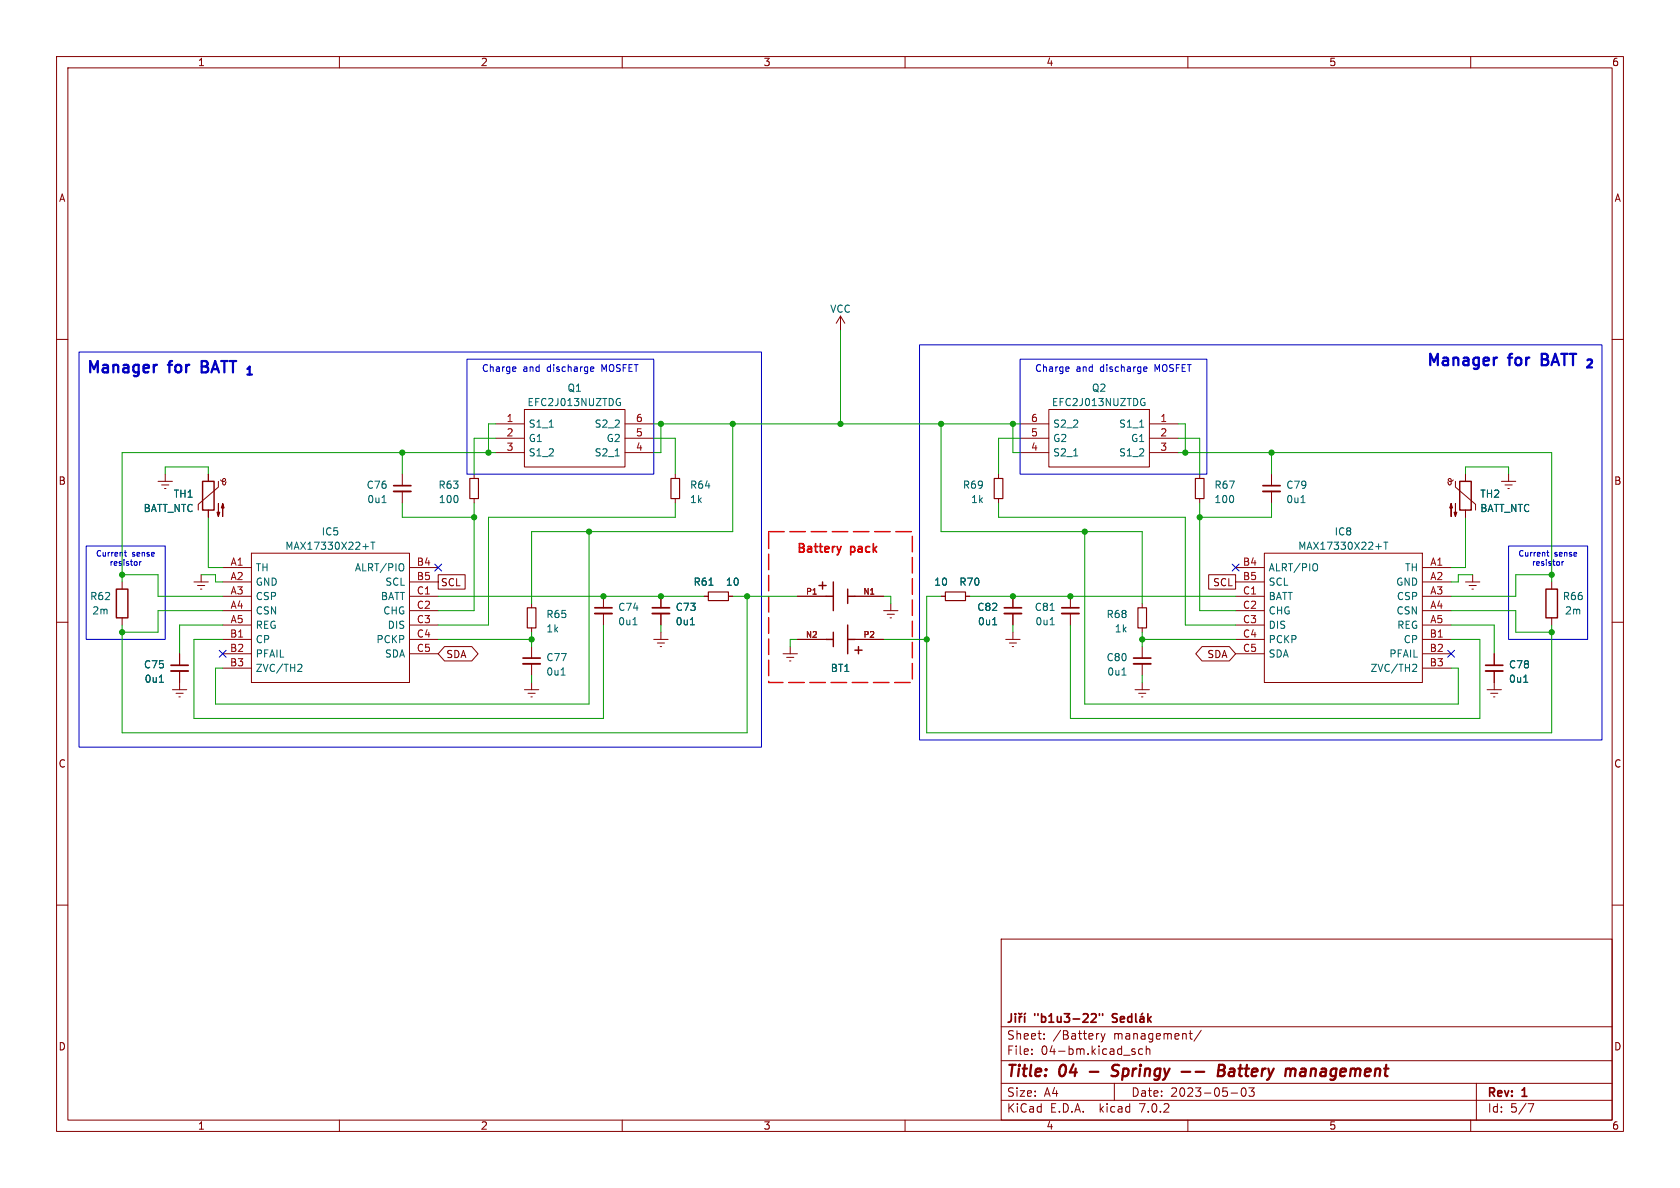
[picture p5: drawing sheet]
<svg xmlns="http://www.w3.org/2000/svg" width="297mm" height="210mm" viewBox="0 0 297 210" stroke-linecap="round" stroke-linejoin="round" font-family="sans-serif">
<g fill="none" stroke="#840000" stroke-width=".18">
<path d="M10 10h277v190h-277zM12 12h273v186h-273zM60 10v2M110 10v2M160 10v2M210 10v2M260 10v2M10 60h2M148.6 55.9l-.8 1.3M148.6 55.9v2.5M148.6 55.9l.8 1.3M285 60h2"/>
<path d="M87.6 74.9h5.1M87.6 77.5h5.1M92.7 72.4h17.8v10.2h-17.8zM110.5 74.9h5.1M110.5 77.5h5.1M180.3 74.9h5.1M180.3 77.5h5.1M185.4 72.4h17.8v10.2h-17.8zM203.2 74.9h5.1M203.2 77.5h5.1M27.9 85.1h2.6M28.6 85.7h1.2"/>
<path d="M29.1 86.4h.2M29.2 83.8v1.3M36.8 83.8v1.3M36.8 90.2v1.2M38.6 85.1v1l-3.5 3.1v1M39 84.8l.3 .3h.3l.2-.1v-.3l-.2-.1-.2 .2v.7l.1 .2 .3-.1 .2-.4M44.4 97.8h28v22.9h-28zM71.1 83.8v2.1M71.1 86.9v2M83.8 83.8v.8M83.8 88.1v.8M87.6 80h5.1"/>
<path d="M110.5 80h5.1M119.4 83.8v.8M119.4 88.1v.8M176.5 83.8v.8M176.5 88.1v.8M180.3 80h5.1M203.2 80h5.1M212.1 83.8v.8M212.1 88.1v.8M223.5 97.8h28v22.9h-28zM224.8 83.8v2.1M224.8 86.9v2"/>
<path d="M256.9 84.8l-.2 .3h-.3l-.3-.1v-.3l.2-.1 .2 .2v.7l-.1 .2h-.3l-.2-.5M257.3 85.1v1l3.6 3.1v1M259.1 83.8v1.3M259.1 90.2v1.2M265.4 85.1h2.6M266.1 85.7h1.2M266.6 86.4h.2M266.7 83.8v1.3M10 110h2M21.6 102.9v1.2M21.6 109.2v1.3M31.7 115.6v2"/>
<path d="M31.7 118.6v3.3M34.3 102.9h2.5M34.9 103.5h1.3M35.4 104.1h.3M35.6 101.6v1.3M39.4 105.4h5M39.4 102.9h5M39.4 100.3h5M39.4 108h5M39.4 110.5h5M39.4 113h5M39.4 115.6h5"/>
<path d="M39.4 118.1h5M72.4 105.4h5.1M72.4 102.9h5.1M72.4 100.3h5.1M72.4 108h5.1M72.4 110.5h5.1M72.4 113h5.1M72.4 115.6h5.1M77.5 101.6h4.7v2.5h-4.7zM78.6 114.3h4.8l1.1 1.3-1.1 1.2h-4.8l-1.1-1.2zM94 106.7v.7M94 111v.8"/>
<path d="M94 114.3v2M94 117.3v2.1M106.7 105.4v2M106.7 108.5v2M115.6 113h2.5M116.2 113.7h1.3M116.7 114.3h.3M116.8 105.4v2M116.8 108.5v2M116.8 111.8v1.2M124.5 105.4h.7M128.8 105.4h.7"/>
<path d="M138.4 115.6h2.6M139.1 116.2h1.2M139.6 116.8h.2M139.7 114.3v1.3M141 105.4h5M141 113h5M151.1 105.4h5.1M151.1 113h5.1M156.2 108h2.5M156.8 108.6h1.3M157.4 109.2h.2M157.5 106.7v1.3"/>
<path d="M166.4 105.4h.7M170.7 105.4h.7M177.8 113h2.5M178.4 113.7h1.3M178.9 114.3h.3M179.1 105.4v2M179.1 108.5v2M179.1 111.8v1.2M189.2 105.4v2M189.2 108.5v2M201.9 106.7v.7M201.9 111v.8"/>
<path d="M201.9 114.3v2M201.9 117.3v2.1M212.5 114.3h4.8l1.1 1.3-1.1 1.2h-4.8l-1.1-1.2zM213.7 101.6h4.7v2.5h-4.7zM218.4 105.4h5.1M218.4 102.9h5.1M218.4 100.3h5.1M218.4 108h5.1M218.4 110.5h5.1M218.4 113h5.1M218.4 115.6h5.1M251.5 105.4h5"/>
<path d="M251.5 102.9h5M251.5 100.3h5M251.5 108h5M251.5 110.5h5M251.5 113h5M251.5 115.6h5M251.5 118.1h5M259.1 102.9h2.5M259.7 103.5h1.3M260.2 104.1h.3M260.3 101.6v1.3M264.2 115.6v2"/>
<path d="M264.2 118.6v3.3M274.3 102.9v1.2M274.3 109.2v1.3M285 110h2M30.5 121.9h2.5M31.1 122.6h1.3M31.6 123.2h.3M92.7 121.9h2.5M93.3 122.6h1.3M93.9 123.2h.2M94 120.7v1.2M200.7 121.9h2.5"/>
<path d="M201.3 122.6h1.3M201.8 123.2h.3M201.9 120.7v1.2M262.9 121.9h2.5M263.5 122.6h1.3M264 123.2h.3M10 160h2M285 160h2M177 166h108v32h-108zM60 198v2M110 198v2M160 198v2"/>
<path d="M177 194.5h108M177 191.5h108M177 187.5h108M177 181.5h108M182.4 186.3v.1M182.4 185.5v.1M184.6 183.6v.1M184.6 182.8v.1M194.3 182.7l-.3 .1M194.6 182.7l.4 1M195 183.7l-.1 .4-.3 .1M195.4 182.7l-.4 1"/>
<path d="M197 191.5v3M200.3 185.9l.3 .1 .1 .2-.2 .2h-.3M200.3 185.4l.3 .1M202 185.5l-.4-.1-.3 .3v.4l.1 .2h.6M202.6 185.5l.3-.1 .3 .1 .1 .9M202.6 184.9v1.5M210 198v2M210.2 182.7h.6M210.4 182.2v1.3l.4 .2M212.4 182.1l-1.3 2M217.6 193.2h1.2M219.6 192.4a1 1 0 0 0 .2 1.4 .81 .81 0 0 0 .6-.6 .81 .81 0 0 0-.3-.8"/>
<path d="M221.7 192.3l-.5 .6 .4 .1v.7l-.2 .1h-.4l-.2-.1M260 198v2M261 191.5v6.5M270.1 195.1h1l-.6 1.5"/>
</g>
<path d="M196.5 190.1l.7 .1M197.6 188.2l-.7 .1a.46 .46 0 0 0-.3 .5 .46 .46 0 0 0 .4 .4l.3 .1M208.9 189.5h1.5M211.4 189.5h1.5M215.4 189.2h.7M215.5 188.2h.7a.49 .49 0 0 1 .3 .6 .49 .49 0 0 1-.4 .4l.2 .1a.58 .58 0 0 1-.3 .9h-.7zM228.5 188.9l.5 .1 .1 .2-.2 1" fill="none" stroke="#840000" stroke-width=".4"/>
<g fill="none" stroke="#840000" stroke-width=".3">
<path d="M69.6 85.9h3M223.3 85.9h3M30.2 117.6h3.1M92.5 116.3h3M105.2 107.4h3M115.3 107.4h3.1M177.5 107.4h3.1M187.7 107.4h3.1M200.4 116.3h3.1M262.6 117.6h3.1M178.8 179.2v1.1a.48 .48 0 0 1-.6 .4M179.5 179.2v.1"/>
<path d="M179.5 179.7v1M180.1 179.1l.3 .2 .2-.2M180.2 179.7v1M180.6 179.7l-.2 .1-.2 .2M181.1 179.7v1M181.3 179.1l-.2 .2M193.1 179.2l.5 .1 .2 .3-.9 1.1h.9M194.4 179.2v.3M194.9 179.2v.3M197.5 179.3l-.6-.1-.2 .1v.5l.7 .3 .1 .3-.3 .3-.6-.1M200.1 179.8l-.5-.1-.2 .3v.4l.1 .2h.6M200.1 179.2v1.5"/>
<path d="M200.8 179.2v1.3l.2 .2M201.6 179.8h.5l.1 .9M202 179.1l-.2 .2M202.9 179.2v1.5M203.5 179.7l-.6 .6M198.1 180.2l.7-.1-.1-.3-.4-.1-.2 .2v.7h.6M202.2 180.1h-.5a.29 .29 0 0 0-.2 .3 .29 .29 0 0 0 .2 .3l.5-.1M203.1 180.1l.4 .6"/>
</g>
<g fill="none" stroke="#840000" stroke-width=".25">
<path d="M35.8 85.1h2v5.1h-2zM258.1 85.1h2v5.1h-2zM20.6 104.1h2v5.1h-2zM144.8 103.5h1.2M145.4 102.9v1.2M146 113h1.3M146 105.4h1.3M147.3 102.9v5.1M147.3 111.8v2.5M149.9 113h1.2M149.9 105.4h1.2M149.9 104.1v2.6"/>
<path d="M149.9 110.5v5.1M151.1 114.9h1.3M151.8 114.3v1.3M273.3 104.1h2v5.1h-2z"/>
</g>
<g fill="#840000" stroke="#840000" stroke-width=".18">
<path d="M256.5 89l.3 .8h-.5l.2-.8v2.3z"/>
<path d="M257.3 89v2.3l-.3-.7h.6l-.3 .7z"/>
<path d="M39.4 89l.2 .8h-.5l.3-.8v2.3z"/>
<path d="M38.6 89v2.3l-.2-.7h.5l-.3 .7z"/>
</g>
<path d="M69.6 86.9h3M223.3 86.9h3M30.2 118.6h3.1M92.5 117.3h3M105.2 108.5h3M115.3 108.5h3.1M177.5 108.5h3.1M187.7 108.5h3.1M200.4 117.3h3.1M262.6 118.6h3.1" fill="none" stroke="#840000" stroke-width=".33"/>
<g fill="none" stroke="#006464" stroke-width=".18">
<path d="M109.3 70.4l.3 .1M109.5 71.2h.2v.4l-.4 .1M201.5 75.5h.7M202.1 70.4l.3 .1M202.2 71.2h.2v.4l-.3 .1M64.2 96.6h.9M65.6 95.8h.7M65.9 95.8v1.3M67.5 88.9h.8M71.2 99.7a.9 .9 0 0 1 0 1.2M108.8 80.6h.7M230 88.9h.7"/>
<path d="M232.9 99.8v.9M243.2 96.6h1M244.6 95.8h.8M245 95.8v1.3M52.8 117.4l.5 .1 .1 .3-.8 .9h.8M99.2 119.3h.7M111.9 110.4h.7M122.1 110.4h.7M175.5 110.4h.7M185.7 110.4h.7M198.4 119.3h.7M249.9 117.4l.4 .1 .2 .3-.8 .9h.8"/>
<path d="M28.2 120.6h.7M269.4 120.6h.7"/>
</g>
<path d="M83.1 84.6h1.5v3.5h-1.5zM118.6 84.6h1.5v3.5h-1.5zM175.8 84.6h1.5v3.5h-1.5zM211.3 84.6h1.6v3.5h-1.6zM93.2 107.4h1.5v3.6h-1.5zM125.2 104.6h3.6v1.6h-3.6zM167.1 104.6h3.6v1.6h-3.6zM201.2 107.4h1.5v3.6h-1.5z" fill="none" stroke="#840000" stroke-width=".2"/>
<g fill="none" stroke="#0000c2" stroke-width=".18">
<path d="M14 62.2h120.6v69.9h-120.6zM82.5 63.5h33.1v20.3h-33.1zM91 64.9l.2 .2-.6 .2M91.1 65.6l-.1 .1M104.5 65.6h.4M104.5 64.9h.3l.2 .2-.6 .2M162.6 61h120.6v69.8h-120.6zM180.3 63.5h33.1v20.3h-33.1zM188.8 64.9l.2 .2-.6 .2M188.9 65.6l-.1 .1M202.3 65.6h.4M202.3 64.9h.3l.2 .2-.6 .2"/>
<path d="M15.2 96.5h14v16.5h-14zM22 97.7h.4M22.1 97.3v.9l.3 .1M24.7 99.3v.6M25 99.3l-.3 .2M266.7 96.5h14v16.5h-14zM273.4 97.7h.4M273.6 97.3v.9l.2 .1M276.1 99.3v.6M276.4 99.3l-.3 .2"/>
</g>
<path d="M264.1 63.2v1.4M264.7 63.2a.51 .51 0 0 0-.6 .4" fill="none" stroke="#0000c2" stroke-width=".4"/>
<path d="M135.9 94h25.4v26.7h-25.4v-26.7" fill="none" stroke="#f00" stroke-width=".25" stroke-dasharray="2.7 1"/>
<g fill="none" stroke="#009600" stroke-width=".18">
<path d="M148.6 58.4v16.5M87.6 74.9h-1.2v5.1M87.6 77.5h-3.8v6.3M115.6 74.9h64.7M115.6 77.5h3.8v6.3M116.8 74.9v5.1h-1.2M129.5 74.9v19.1h-35.5v12.7M166.4 74.9v19.1h35.5v12.7M179.1 74.9v5.1h1.2M180.3 77.5h-3.8v6.3M208.3 74.9h1.2v5.1M208.3 77.5h3.8v6.3"/>
<path d="M29.2 83.8v-1.2h7.6v1.2M36.8 91.4v8.9h2.6M71.1 88.9v2.5h12.7M71.1 80v3.8M83.8 88.9v19.1h-6.3M87.6 80h-66v22.9M104.1 94v30.5h-66v-6.4h1.3M119.4 88.9v2.5h-33v19.1h-8.9M176.5 88.9v2.5h33v19.1h8.9M191.8 94v30.5h66v-6.4h-1.3M208.3 80h66v22.9M212.1 88.9v19.1h6.3"/>
<path d="M224.8 88.9v2.5h-12.7M224.8 80v3.8M259.1 83.8v-1.2h7.6v1.2M259.1 91.4v8.9h-2.6M21.6 101.6h6.3v3.8h11.5M35.6 101.6h2.5v1.3h1.3M39.4 110.5h-7.7v5.1M39.4 108h-11.5v3.8h-6.3M77.5 105.4h47M77.5 113h16.5M94 111.8v2.5M94 119.4v1.3"/>
<path d="M106.7 110.5v16.5h-72.4v-14h5.1M116.8 110.5v1.3M129.5 105.4h11.5M132.1 105.4v24.1h-110.5v-19M141 113h-1.3v1.3M156.2 105.4h1.3v1.3M156.2 113h7.6M166.4 105.4h-2.6v24.1h110.5v-19M171.4 105.4h47M179.1 110.5v1.3M189.2 110.5v16.5h72.4v-14h-5.1M201.9 113h16.5"/>
<path d="M201.9 111.8v2.5M201.9 119.4v1.3M256.5 110.5h7.7v5.1M256.5 108h11.5v3.8h6.3M260.3 101.6h-2.5v1.3h-1.3M274.3 101.6h-6.3v3.8h-11.5"/>
</g>
<path d="M76.9 99.7l1.2 1.2M78.1 99.7l-1.2 1.2M217.8 99.7l1.2 1.2M219 99.7l-1.2 1.2M38.8 115l1.2 1.2M40 115l-1.2 1.2M255.9 115l1.2 1.2M257.1 115l-1.2 1.2" fill="none" stroke="#000084" stroke-width=".18"/>
<g fill="#009600" stroke="#009600" stroke-width=".18">
<circle cx="274.3" cy="111.8" r=".46"/>
<circle cx="274.3" cy="101.6" r=".46"/>
<circle cx="179.1" cy="74.9" r=".46"/>
<circle cx="94" cy="113" r=".46"/>
<circle cx="83.8" cy="91.4" r=".46"/>
<circle cx="86.4" cy="80" r=".46"/>
<circle cx="163.8" cy="113" r=".46"/>
<circle cx="132.1" cy="105.4" r=".46"/>
<circle cx="179.1" cy="105.4" r=".46"/>
<circle cx="189.2" cy="105.4" r=".46"/>
<circle cx="148.6" cy="74.9" r=".46"/>
<circle cx="166.4" cy="74.9" r=".46"/>
<circle cx="71.1" cy="80" r=".46"/>
<circle cx="201.9" cy="113" r=".46"/>
<circle cx="209.5" cy="80" r=".46"/>
<circle cx="212.1" cy="91.4" r=".46"/>
<circle cx="191.8" cy="94" r=".46"/>
<circle cx="224.8" cy="80" r=".46"/>
<circle cx="21.6" cy="101.6" r=".46"/>
<circle cx="21.6" cy="111.8" r=".46"/>
<circle cx="129.5" cy="74.9" r=".46"/>
<circle cx="116.8" cy="74.9" r=".46"/>
<circle cx="116.8" cy="105.4" r=".46"/>
<circle cx="104.1" cy="94" r=".46"/>
<circle cx="106.7" cy="105.4" r=".46"/>
</g>
<g font-size="2.8" fill="#0000c2">
<text x="251.7" y="65.5">Manager</text>
<text x="266.3" y="65.5">for</text>
<text x="272.6" y="65.5">BATT _{2}</text>
<text x="15.5" y="66.7">Manager</text>
<text x="30.1" y="66.7">for</text>
<text x="36.4" y="66.7">BATT _{1}</text>
</g>
<g font-size="2.8" fill="#840000">
<text x="178" y="190.8">Title:</text>
<text x="187.4" y="190.8">04</text>
<text x="193.3" y="190.8">-</text>
<text x="197.9" y="190.8">Springy</text>
<text x="217.8" y="190.8">Battery</text>
<text x="230.3" y="190.8">management</text>
</g>
<g font-size="2.1" fill="#f00">
<text x="141" y="97.8">Battery</text>
<text x="150.5" y="97.8">pack</text>
</g>
<g font-size="2.1" fill="#840000">
<text x="178" y="183.9">Sheet:</text>
<text x="183.1" y="181.1">&quot;b1u3-22&quot;</text>
<text x="186.2" y="183.9">/Battery</text>
<text x="196.9" y="183.9">management/</text>
<text x="178" y="186.6">File:</text>
<text x="184" y="186.6">04-bm.kicad_sch</text>
<text x="178" y="196.8">KiCad</text>
<text x="178" y="194">Size:</text>
<text x="184.6" y="194">A4</text>
<text x="185.7" y="196.8">E.D.A.</text>
<text x="194.4" y="196.8">kicad</text>
<text x="200" y="194">Date:</text>
<text x="201.5" y="196.8">7.0.2</text>
<text x="206.9" y="194">2023-05-03</text>
<text x="263" y="194.2">Rev:</text>
<text x="263" y="196.8">Id:</text>
<text x="267" y="196.8">5/7</text>
<text x="269.2" y="194.2">1</text>
</g>
<g font-size="1.8" fill="#840000">
<text x="35" y="11.8">1</text>
<text x="85" y="11.8">2</text>
<text x="135" y="11.8">3</text>
<text x="185" y="11.8">4</text>
<text x="235" y="11.8">5</text>
<text x="285" y="11.8">6</text>
<text x="10.4" y="35.8">A</text>
<text x="285.4" y="35.8">A</text>
<text x="10.3" y="85.8">B</text>
<text x="285.3" y="85.8">B</text>
<text x="77.9" y="103.8">SCL</text>
<text x="214.3" y="103.8">SCL</text>
<text x="78.9" y="116.5">SDA</text>
<text x="213.3" y="116.5">SDA</text>
<text x="10.3" y="135.8">C</text>
<text x="285.3" y="135.8">C</text>
<text x="10.3" y="185.8">D</text>
<text x="285.3" y="185.8">D</text>
<text x="35" y="199.8">1</text>
<text x="85" y="199.8">2</text>
<text x="135" y="199.8">3</text>
<text x="185" y="199.8">4</text>
<text x="235" y="199.8">5</text>
<text x="285" y="199.8">6</text>
</g>
<g font-size="1.8" fill="#006464">
<text x="146.7" y="55.4">VCC</text>
<text x="93.2" y="71.9">EFC2J013NUZTDG</text>
<text x="100.3" y="69.4">Q1</text>
<text x="185.9" y="71.9">EFC2J013NUZTDG</text>
<text x="193" y="69.4">Q2</text>
<text x="93.5" y="75.8">S1_1</text>
<text x="105" y="75.8">S2_2</text>
<text x="186.2" y="75.8">S2_2</text>
<text x="197.7" y="75.8">S1_1</text>
<text x="93.5" y="78.3">G1</text>
<text x="93.5" y="80.8">S1_2</text>
<text x="105" y="80.8">S2_1</text>
<text x="107.1" y="78.3">G2</text>
<text x="186.2" y="80.8">S2_1</text>
<text x="186.2" y="78.3">G2</text>
<text x="197.7" y="80.8">S1_2</text>
<text x="199.8" y="78.3">G1</text>
<text x="30.6" y="88.1">TH1</text>
<text x="64.8" y="86.6">C76</text>
<text x="64.9" y="89.1">0u1</text>
<text x="77.5" y="86.6">R63</text>
<text x="77.5" y="89.1">100</text>
<text x="121.9" y="86.6">R64</text>
<text x="121.9" y="89.1">1k</text>
<text x="170.2" y="86.6">R69</text>
<text x="171.6" y="89.1">1k</text>
<text x="214.6" y="86.6">R67</text>
<text x="214.6" y="89.1">100</text>
<text x="227.3" y="86.6">C79</text>
<text x="227.3" y="89.1">0u1</text>
<text x="261.6" y="88.1">TH2</text>
<text x="25.3" y="90.7">BATT_NTC</text>
<text x="56.8" y="94.8">IC5</text>
<text x="235.9" y="94.8">IC8</text>
<text x="261.6" y="90.7">BATT_NTC</text>
<text x="45.2" y="101.2">TH</text>
<text x="50.4" y="97.3">MAX17330X22+T</text>
<text x="62.6" y="101.2">ALRT/PIO</text>
<text x="224.3" y="101.2">ALRT/PIO</text>
<text x="229.4" y="97.3">MAX17330X22+T</text>
<text x="248.3" y="101.2">TH</text>
<text x="15.9" y="106.2">R62</text>
<text x="45.2" y="103.7">GND</text>
<text x="45.2" y="106.2">CSP</text>
<text x="67.2" y="106.2">BATT</text>
<text x="68" y="103.7">SCL</text>
<text x="122.6" y="103.7">R61</text>
<text x="128.3" y="103.7">10</text>
<text x="165.1" y="103.7">10</text>
<text x="169.5" y="103.7">R70</text>
<text x="224.3" y="103.7">SCL</text>
<text x="224.3" y="106.2">BATT</text>
<text x="246.7" y="103.7">GND</text>
<text x="246.8" y="106.2">CSP</text>
<text x="276.2" y="106.2">R66</text>
<text x="16.3" y="108.8">2m</text>
<text x="45.2" y="108.8">CSN</text>
<text x="45.2" y="111.3">REG</text>
<text x="45.2" y="113.9">CP</text>
<text x="66.4" y="113.9">PCKP</text>
<text x="67.6" y="108.8">CHG</text>
<text x="68.4" y="111.3">DIS</text>
<text x="96.5" y="109.4">R65</text>
<text x="96.5" y="112">1k</text>
<text x="109.2" y="108.1">C74</text>
<text x="109.2" y="110.7">0u1</text>
<text x="119.4" y="108.1">C73</text>
<text x="119.4" y="110.7">0u1</text>
<text x="172.7" y="108.1">C82</text>
<text x="172.8" y="110.7">0u1</text>
<text x="182.9" y="108.1">C81</text>
<text x="183" y="110.7">0u1</text>
<text x="195.6" y="109.4">R68</text>
<text x="197" y="112">1k</text>
<text x="224.3" y="108.8">CHG</text>
<text x="224.3" y="111.3">DIS</text>
<text x="224.3" y="113.9">PCKP</text>
<text x="246.8" y="108.8">CSN</text>
<text x="246.9" y="111.3">REG</text>
<text x="248" y="113.9">CP</text>
<text x="276.6" y="108.8">2m</text>
<text x="25.4" y="118.3">C75</text>
<text x="45.2" y="116.4">PFAIL</text>
<text x="45.2" y="118.9">ZVC/TH2</text>
<text x="67.9" y="116.4">SDA</text>
<text x="96.5" y="117">C77</text>
<text x="96.5" y="119.6">0u1</text>
<text x="146.8" y="118.9">BT1</text>
<text x="195.6" y="117">C80</text>
<text x="195.7" y="119.6">0u1</text>
<text x="224.3" y="116.4">SDA</text>
<text x="242.2" y="118.9">ZVC/TH2</text>
<text x="245.5" y="116.4">PFAIL</text>
<text x="266.7" y="118.3">C78</text>
<text x="25.5" y="120.8">0u1</text>
<text x="266.7" y="120.8">0u1</text>
</g>
<g font-size="1.8" fill="#a90000">
<text x="89.5" y="74.7">1</text>
<text x="89.5" y="77.2">2</text>
<text x="112.4" y="77.2">5</text>
<text x="112.4" y="74.7">6</text>
<text x="182.2" y="77.2">5</text>
<text x="182.2" y="74.7">6</text>
<text x="205.1" y="74.7">1</text>
<text x="205.1" y="77.2">2</text>
<text x="89.5" y="79.8">3</text>
<text x="112.4" y="79.8">4</text>
<text x="182.2" y="79.8">4</text>
<text x="205.1" y="79.8">3</text>
<text x="40.7" y="100.1">A1</text>
<text x="73.6" y="100.1">B4</text>
<text x="219.7" y="100.1">B4</text>
<text x="252.8" y="100.1">A1</text>
<text x="40.7" y="102.6">A2</text>
<text x="40.7" y="105.2">A3</text>
<text x="40.7" y="107.7">A4</text>
<text x="73.6" y="102.6">B5</text>
<text x="73.6" y="105.2">C1</text>
<text x="73.6" y="107.7">C2</text>
<text x="219.7" y="102.6">B5</text>
<text x="219.7" y="105.2">C1</text>
<text x="219.7" y="107.7">C2</text>
<text x="252.8" y="102.6">A2</text>
<text x="252.8" y="105.2">A3</text>
<text x="252.8" y="107.7">A4</text>
<text x="40.6" y="112.8">B1</text>
<text x="40.7" y="110.2">A5</text>
<text x="73.6" y="110.2">C3</text>
<text x="73.6" y="112.8">C4</text>
<text x="219.7" y="110.2">C3</text>
<text x="219.7" y="112.8">C4</text>
<text x="252.7" y="112.8">B1</text>
<text x="252.8" y="110.2">A5</text>
<text x="40.6" y="115.3">B2</text>
<text x="40.6" y="117.9">B3</text>
<text x="73.6" y="115.3">C5</text>
<text x="219.7" y="115.3">C5</text>
<text x="252.7" y="115.3">B2</text>
<text x="252.7" y="117.9">B3</text>
</g>
<g font-size="1.7" fill="#0000c2">
<text x="85.1" y="66">Charge</text>
<text x="92.4" y="66">and</text>
<text x="96.7" y="66">discharge</text>
<text x="106.5" y="66">MOSFET</text>
<text x="182.9" y="66">Charge</text>
<text x="190.2" y="66">and</text>
<text x="194.5" y="66">discharge</text>
<text x="204.3" y="66">MOSFET</text>
</g>
<g font-size="1.4" fill="#0000c2">
<text x="16.9" y="98.7">Current</text>
<text x="19.3" y="100.3">resistor</text>
<text x="23.3" y="98.7">sense</text>
<text x="268.4" y="98.7">Current</text>
<text x="270.8" y="100.3">resistor</text>
<text x="274.8" y="98.7">sense</text>
</g>
<g font-size="1.4" fill="#a90000">
<text x="142.4" y="105.2">P1</text>
<text x="152.6" y="105.2">N1</text>
<text x="142.4" y="112.8">N2</text>
<text x="152.6" y="112.8">P2</text>
</g>
</svg>
